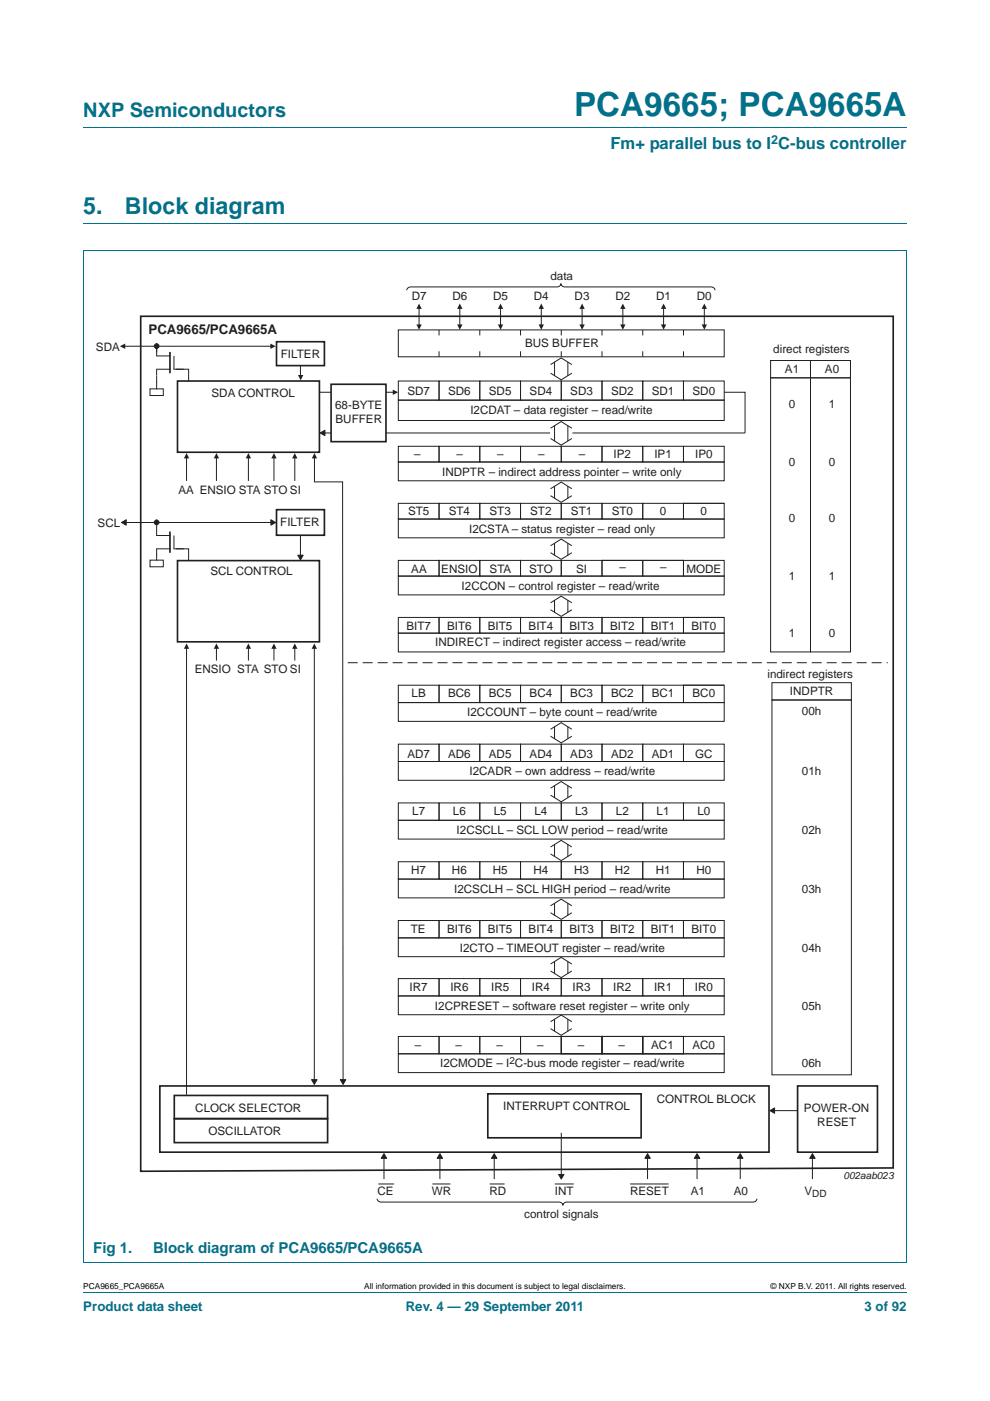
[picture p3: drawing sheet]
<svg xmlns="http://www.w3.org/2000/svg" width="210mm" height="297mm" viewBox="0 0 210 297" stroke-linecap="round" stroke-linejoin="round" font-family="sans-serif">
<path d="M17.7 27h174.6M17.6 53.1h174.7M17.7 47.4h174.6M17.7 53.1v214.6M192.3 53.1v214.6M17.6 267.8h174.7M17.7 273.9h174.6" fill="none" stroke="#00718a" stroke-width=".21"/>
<path d="M37.3 78.3h2.7v2.5M84.5 69.9h69.1v5.7h-69.1zM67.7 83.2h16.1M84.5 80.8h8.6v4h-8.6zM84.5 84.8h69.1v4.4h-69.1zM93.1 80.8h8.7v4h-8.7zM101.8 80.8h8.6v4h-8.6zM110.4 80.8h8.6v4h-8.6zM119 80.8h8.7v4h-8.7zM127.7 80.8h8.6v4h-8.6zM136.3 80.8h8.7v4h-8.7zM145 80.8h8.6v4h-8.6z" fill="none" stroke="#231f20" stroke-width=".21"/>
<path d="M67.9 91.8l1-.6v1.2z" fill="#231f20"/>
<path d="M33.2 74.8v.7M33.2 78.3v1.3M67.9 91.8l1-.6v1.2z" fill="none" stroke="#231f20" stroke-width=".21"/>
<circle cx="33.2" cy="73.4" r=".5" fill="#231f20"/>
<g fill="none" stroke="#231f20" stroke-width=".21">
<path d="M25.8 73.4h32.1M33.2 73.4v1.4M63.7 77.5v2.6M93.1 69.9v1.2M93.1 74.5v1.1M101.8 69.9v1.2M101.8 74.5v1.1M110.4 69.9v1.2M110.4 74.5v1.1M119 69.9v1.2M119 74.5v1.1M127.7 69.9v1.2"/>
<path d="M127.7 74.5v1.1M136.3 69.9v1.2M136.3 74.5v1.1M145 69.9v1.2M145 74.5v1.1M39.6 96.6v5.4M45.9 96.6v5.4M52.7 96.6v5.4M58.1 96.6v5.4M62.5 96.6v5.4M68.5 91.8h48.2M153.6 83.2h4.4v8.6h-36.6"/>
<path d="M33.2 116.4v1.3M72.7 102.2l.1 126.9"/>
<circle cx="33.2" cy="73.4" r=".5"/>
</g>
<path d="M29.8 67.1h159.7v180.5l-159.7 .7zM58.6 72.5h10.2v5h-10.2zM37.6 80.8h30.1v15.1h-30.1z" fill="none" stroke="#231f20" stroke-width=".35"/>
<circle cx="33.2" cy="110.8" r=".5" fill="#231f20"/>
<g fill="none" stroke="#231f20" stroke-width=".21">
<path d="M63.7 113.5v4.7M45.9 136.8v3.2M52.7 136.8v3.2M58.1 136.8v3.2M62.5 136.8v3.2M66.7 136.8v92.5"/>
<circle cx="33.2" cy="110.8" r=".5"/>
</g>
<path d="M37.6 118.9h30.1v17.2h-30.1zM58.6 108.1h10.2v5.4h-10.2z" fill="none" stroke="#231f20" stroke-width=".35"/>
<path d="M63.2 117.7h1.1l-.6 1z" fill="#231f20"/>
<path d="M25.8 110.8h32.5M63.2 117.7h1.1l-.6 1z" fill="none" stroke="#231f20" stroke-width=".21"/>
<path d="M57.4 110.2l1 .6-.9 .5z" fill="#231f20"/>
<path d="M33.2 110.4v3.1M37.3 116.4h2.7v2.5M57.4 110.2l1 .6-.9 .5z" fill="none" stroke="#231f20" stroke-width=".21"/>
<path d="M25.8 110.8l1-.6v1.1z" fill="#231f20"/>
<g fill="none" stroke="#231f20" stroke-width=".21">
<path d="M84.5 94.6h8.6v3.4h-8.6zM84.5 98h69.1v3.9h-69.1zM93.1 94.6h8.7v3.4h-8.7zM101.8 94.6h8.6v3.4h-8.6zM110.4 94.6h8.6v3.4h-8.6zM119 94.6h8.7v3.4h-8.7zM127.7 94.6h8.6v3.4h-8.6zM136.3 94.6h8.7v3.4h-8.7zM145 94.6h8.6v3.4h-8.6zM25.8 110.8l1-.6v1.1zM84.5 106.7h8.6v3.3h-8.6zM84.5 110h69.1v4h-69.1z"/>
<path d="M84.5 118.8h8.6v3.3h-8.6zM93.1 106.7h8.7v3.3h-8.7zM93.1 118.8h8.7v3.3h-8.7zM101.8 106.7h8.6v3.3h-8.6zM101.8 118.8h8.6v3.3h-8.6zM110.4 106.7h8.6v3.3h-8.6zM110.4 118.8h8.6v3.3h-8.6zM119 106.7h8.7v3.3h-8.7zM119 118.8h8.7v3.3h-8.7zM127.7 118.8h8.6v3.3h-8.6zM127.7 106.7h8.6v3.3h-8.6zM136.3 106.7h8.7v3.3h-8.7z"/>
<path d="M136.3 118.8h8.7v3.3h-8.7zM145 118.8h8.6v3.3h-8.6zM145 106.7h8.6v3.3h-8.6zM145 106.7h8.6M84.5 122.1h69.1v4h-69.1z"/>
</g>
<path d="M33.9 230.2h129.2v14.1h-129.2z" fill="none" stroke="#231f20" stroke-width=".35"/>
<path d="M72.2 228.9h1.1l-.5 1z" fill="#231f20"/>
<path d="M72.2 228.9h1.1l-.5 1z" fill="none" stroke="#231f20" stroke-width=".21"/>
<path d="M66.1 228.9h1.1l-.5 1z" fill="#231f20"/>
<path d="M163.4 76.4h8.5v3.7h-8.5zM171.9 76.4h8.5v3.7h-8.5zM163.4 80.1h8.5v58.1h-8.5zM171.9 80.1h8.5v58.1h-8.5zM39.6 136.8v95.3M66.1 228.9h1.1l-.5 1zM119 240.2v8.7" fill="none" stroke="#231f20" stroke-width=".21"/>
<path d="M37 232.3h32.5v4.9h-32.5zM37 237.2h32.5v5.1h-32.5zM103.5 231.9h32.5v9.3h-32.5z" fill="none" stroke="#231f20" stroke-width=".35"/>
<path d="M118.5 249h1.1l-.6 1z" fill="#231f20"/>
<path d="M163.8 235.5h5.4M118.5 249h1.1l-.6 1zM157 245.3v4.7" fill="none" stroke="#231f20" stroke-width=".21"/>
<path d="M169.2 230.2h16.9v14.1h-16.9z" fill="none" stroke="#231f20" stroke-width=".35"/>
<path d="M157 244.6l.6 1h-1.2z" fill="#231f20"/>
<path d="M147.8 245.3v4.7M157 244.6l.6 1h-1.2z" fill="none" stroke="#231f20" stroke-width=".21"/>
<path d="M147.8 244.6l.6 1h-1.1z" fill="#231f20"/>
<path d="M137.3 245.3v4.7M147.8 244.6l.6 1h-1.1z" fill="none" stroke="#231f20" stroke-width=".21"/>
<path d="M137.3 244.6l.6 1h-1.1z" fill="#231f20"/>
<path d="M104.8 245.3v4.7M137.3 244.6l.6 1h-1.1z" fill="none" stroke="#231f20" stroke-width=".21"/>
<path d="M104.8 244.6l.6 1h-1.2z" fill="#231f20"/>
<path d="M93.3 245.3v4.7M104.8 244.6l.6 1h-1.2z" fill="none" stroke="#231f20" stroke-width=".21"/>
<path d="M93.3 244.6l.6 1h-1.2z" fill="#231f20"/>
<path d="M81.4 245.3v4.7M93.3 244.6l.6 1h-1.2z" fill="none" stroke="#231f20" stroke-width=".21"/>
<path d="M81.4 244.6l.6 1h-1.1z" fill="#231f20"/>
<path d="M81.4 244.6l.6 1h-1.1zM172.3 245.3v4.7" fill="none" stroke="#231f20" stroke-width=".21"/>
<path d="M172.3 244.6l.6 1h-1.1z" fill="#231f20"/>
<g fill="none" stroke="#231f20" stroke-width=".21">
<path d="M33.2 73.4v1.4M33.2 79.7v1.3M33.2 75.5h2.8M33.2 78.3h2.8M36.9 75.5v2.8h2M88.9 65.1v4.1M97.5 65.1v4.1M106.2 65.1v4.1M114.8 65.1v4.1M123.5 65.1v4.1M132.1 65.1v4.1M140.7 65.1v4.1"/>
<path d="M149.4 65.1v4.1M33.2 113.5h2.8M33.2 116.4h2.8M36.9 113.5v2.9h2M172.3 244.6l.6 1h-1.1z"/>
</g>
<path d="M36 74.6v4.5M36 112.7v4.5" fill="none" stroke="#231f20" stroke-width=".35"/>
<path d="M88.9 64.4l.5 1.1h-1.1z" fill="#231f20"/>
<path d="M86.3 61.5a.79 .79 0 0 1 .8-.7h31a.79 .79 0 0 0 .9-.7 .79 .79 0 0 0 .8 .7h31a.79 .79 0 0 1 .9 .7M31.8 82.4h2.8v1.5h-2.8zM33.2 81v1.4M31.8 118.8h2.8v1.4h-2.8zM33.2 117.7v1.1M80 254.2a.79 .79 0 0 0 .8 .7h37.7a.79 .79 0 0 1 .9 .7 .79 .79 0 0 1 .8-.7h39.5a.79 .79 0 0 0 .8-.7" fill="none" stroke="#231f20" stroke-width=".21"/>
<g fill="#231f20">
<path d="M97.5 64.4l.6 1.1h-1.1z"/>
<path d="M106.2 64.4l.5 1.1h-1.1z"/>
<path d="M114.8 64.4l.6 1.1h-1.2z"/>
<path d="M123.5 64.4l.5 1.1h-1.1z"/>
<path d="M132.1 64.4l.6 1.1h-1.2z"/>
<path d="M140.7 64.4l.6 1.1h-1.1z"/>
<path d="M149.4 64.4l.6 1.1h-1.2z"/>
<path d="M88.3 68.8h1.1l-.5 1.1z"/>
<path d="M97 68.8h1.1l-.6 1.1z"/>
<path d="M105.6 68.8h1.1l-.5 1.1z"/>
<path d="M114.2 68.8h1.2l-.6 1.1z"/>
<path d="M122.9 68.8h1.1l-.5 1.1z"/>
<path d="M131.5 68.8h1.2l-.6 1.1z"/>
<path d="M140.2 68.8h1.1l-.6 1.1z"/>
<path d="M148.8 68.8h1.2l-.6 1.1z"/>
<path d="M63.2 79.5h1.1l-.5 1.1z"/>
<path d="M57.3 72.8l1.2 .6-1.2 .6z"/>
<path d="M83.3 82.6l1.1 .6-1.1 .5z"/>
<path d="M25.4 73.4l1.2-.6v1.2z"/>
<path d="M39.6 96.1l.5 1.1h-1.1z"/>
<path d="M45.9 96.1l.6 1.1h-1.2z"/>
<path d="M52.7 96.1l.6 1.1h-1.2z"/>
<path d="M58.1 96.1l.6 1.1h-1.2z"/>
<path d="M62.5 96.1l.6 1.1h-1.1z"/>
<path d="M39.6 136.4l.5 1.2h-1.1z"/>
<path d="M45.9 136.4l.6 1.2h-1.2z"/>
<path d="M52.7 136.4l.6 1.2h-1.2z"/>
<path d="M58.1 136.4l.6 1.2h-1.2z"/>
<path d="M62.5 136.4l.6 1.2h-1.1z"/>
<path d="M66.7 136.4l.5 1.2h-1.1z"/>
</g>
<g fill="none" stroke="#231f20" stroke-width=".21">
<path d="M116.8 79.1l2.2 1.4 2.3-1.4M116.8 77.3l2.2-1.4 2.3 1.4M117.6 76.7v3M120.4 76.7v3M116.8 93l2.2 1.4 2.3-1.4M116.8 90.8l2.2-1.4 2.3 1.4M117.6 90.2v3.3M120.4 90.2v3.3M116.8 117.2l2.2 1.4 2.3-1.4M116.8 115.7l2.2-1.4 2.3 1.4M116.8 105.1l2.2 1.4 2.3-1.4M116.8 103.6l2.2-1.4 2.3 1.4"/>
<path d="M117.6 115.1v2.6M117.6 103.1v2.6M120.4 115.1v2.6M120.4 103.1v2.6M84.5 130.9h8.6v3.3h-8.6zM84.5 134.2h69.1v4h-69.1zM93.1 130.9h8.7v3.3h-8.7zM101.8 130.9h8.6v3.3h-8.6zM110.4 130.9h8.6v3.3h-8.6zM116.8 129.3l2.2 1.4 2.3-1.4M116.8 127.8l2.2-1.4 2.3 1.4M117.6 127.2v2.6"/>
<path d="M119 130.9h8.7v3.3h-8.7zM120.4 127.2v2.6M127.7 130.9h8.6v3.3h-8.6zM136.3 130.9h8.7v3.3h-8.7zM145 130.9h8.6v3.3h-8.6zM145 130.9h8.6M84.5 157.8h8.6v3.7h-8.6zM84.5 145.3h8.6v3.7h-8.6zM84.5 149h69.1v3.9h-69.1zM93.1 157.8h8.7v3.7h-8.7zM93.1 145.3h8.7v3.7h-8.7zM101.8 145.3h8.6v3.7h-8.6z"/>
<path d="M101.8 157.8h8.6v3.7h-8.6zM110.4 157.8h8.6v3.7h-8.6zM110.4 145.3h8.6v3.7h-8.6zM116.8 156.1l2.2 1.4 2.3-1.4M116.8 154.6l2.2-1.4 2.3 1.4M117.6 154.1v2.6M119 157.8h8.7v3.7h-8.7zM119 145.3h8.7v3.7h-8.7zM120.4 154.1v2.6M127.7 145.3h8.6v3.7h-8.6zM127.7 157.8h8.6v3.7h-8.6zM136.3 145.3h8.7v3.7h-8.7z"/>
<path d="M136.3 157.8h8.7v3.7h-8.7zM145 145.3h8.6v3.7h-8.6zM145 145.3h8.6M145 157.8h8.6v3.7h-8.6zM163.7 148.4h16.9v79.5h-16.9zM163.7 144.7h16.9v3.7h-16.9zM84.5 161.5h69.1v3.9h-69.1zM84.5 170.2h8.6v3.7h-8.6zM84.5 173.9h69.1v4h-69.1zM93.1 170.2h8.7v3.7h-8.7zM101.8 170.2h8.6v3.7h-8.6zM110.4 170.2h8.6v3.7h-8.6z"/>
<path d="M116.8 168.6l2.2 1.4 2.3-1.4M116.8 167.1l2.2-1.4 2.3 1.4M116.8 179.6l2.2-1.4 2.3 1.4M117.6 166.6v2.6M117.6 179v2.6M119 170.2h8.7v3.7h-8.7zM120.4 166.6v2.6M120.4 179v2.6M127.7 170.2h8.6v3.7h-8.6zM136.3 170.2h8.7v3.7h-8.7zM145 170.2h8.6v3.7h-8.6zM84.5 182.7h8.6v3.7h-8.6z"/>
<path d="M84.5 186.4h69.1v4h-69.1zM84.5 195.2h8.6v3.6h-8.6zM93.1 182.7h8.7v3.7h-8.7zM93.1 195.2h8.7v3.6h-8.7zM101.8 182.7h8.6v3.7h-8.6zM101.8 195.2h8.6v3.6h-8.6zM110.4 182.7h8.6v3.7h-8.6zM110.4 195.2h8.6v3.6h-8.6zM116.8 193.5l2.2 1.4 2.3-1.4M116.8 192l2.2-1.4 2.3 1.4M116.8 181.1l2.2 1.4 2.3-1.4M117.6 191.5v2.6"/>
<path d="M119 195.2h8.7v3.6h-8.7zM119 182.7h8.7v3.7h-8.7zM120.4 191.5v2.6M127.7 195.2h8.6v3.6h-8.6zM127.7 182.7h8.6v3.7h-8.6zM136.3 195.2h8.7v3.6h-8.7zM136.3 182.7h8.7v3.7h-8.7zM145 195.2h8.6v3.6h-8.6zM145 182.7h8.6v3.7h-8.6zM84.5 207.5h8.6v3.7h-8.6zM84.5 211.2h69.1v3.9h-69.1zM93.1 207.5h8.7v3.7h-8.7z"/>
<path d="M101.8 207.5h8.6v3.7h-8.6zM110.4 207.5h8.6v3.7h-8.6zM116.8 205.9l2.2 1.4 2.3-1.4M116.8 204.4l2.2-1.4 2.3 1.4M117.6 203.8v2.6M119 207.5h8.7v3.7h-8.7zM120.4 203.8v2.6M127.7 207.5h8.6v3.7h-8.6zM136.3 207.5h8.7v3.7h-8.7zM145 207.5h8.6v3.7h-8.6zM80.3 251h3.3M91.7 251h3.8"/>
<path d="M103.9 251h3.1M117.7 251h4M133.7 251h8.1"/>
</g>
<path d="M73.8 140.5h114.5" fill="none" stroke="#231f20" stroke-width=".21" stroke-dasharray="2.1 1.1" stroke-linecap="butt"/>
<path d="M163.3 235.5l1-.6v1.1z" fill="#231f20"/>
<g fill="none" stroke="#231f20" stroke-width=".21">
<path d="M127.7 118.8h17.3M84.5 198.9h69.1v3.9h-69.1zM84.5 219.7h8.6v3.7h-8.6zM93.1 219.7h8.7v3.7h-8.7zM101.8 219.7h8.6v3.7h-8.6zM110.4 219.7h8.6v3.7h-8.6zM116.8 218.1l2.2 1.4 2.3-1.4M116.8 216.6l2.2-1.4 2.3 1.4M117.6 216.1v2.6M119 219.7h8.7v3.7h-8.7zM120.4 216.1v2.6M127.7 219.7h8.6v3.7h-8.6z"/>
<path d="M136.3 219.7h8.7v3.7h-8.7zM145 219.7h8.6v3.7h-8.6zM84.5 223.4h69.1v4h-69.1zM163.3 235.5l1-.6v1.1z"/>
</g>
<path d="M70.2 81.5h11.7v12.1h-11.7z" fill="#fff"/>
<path d="M70.2 81.5h11.7v12.1h-11.7z" fill="none" stroke="#231f20" stroke-width=".35"/>
<path d="M66.7 96.6v5.6h6" fill="none" stroke="#231f20" stroke-width=".21"/>
<path d="M66.7 96.1l.6 1.1h-1.2z" fill="#231f20"/>
<text font-size="7" fill="#00718a" x="121.8" y="24.6">PCA9665; PCA9665A</text>
<g font-size="4.9" fill="#00718a">
<text x="17.7" y="45.4">5.</text>
<text x="26.5" y="45.4">Block diagram</text>
</g>
<text font-size="4.2" fill="#00718a" x="17.7" y="24.9">NXP Semiconductors</text>
<text font-size="3.5" fill="#00718a" x="129.5" y="31.6">Fm+ parallel bus to I C-bus controller</text>
<g font-size="3.2" fill="#00718a">
<text x="19.8" y="265.6">Fig 1.</text>
<text x="32.5" y="265.6">Block diagram of PCA9665/PCA9665A</text>
</g>
<text font-size="2.8" fill="#231f20" x="31.5" y="70.8">PCA9665/PCA9665A</text>
<g font-size="2.8" fill="#00718a">
<text x="17.7" y="277.9">Product data sheet</text>
<text x="86" y="277.9">Rev. 4 — 29 September 2011</text>
<text x="183.4" y="277.9">3 of 92</text>
</g>
<text font-size="2.6" fill="#00718a" x="163.6" y="30.5">2</text>
<g font-size="2.5" fill="#231f20">
<text x="116.7" y="59.4">data</text>
<text x="87.3" y="63.7">D7</text>
<text x="96" y="63.7">D6</text>
<text x="104.6" y="63.7">D5</text>
<text x="113.2" y="63.7">D4</text>
<text x="121.9" y="63.7">D3</text>
<text x="130.5" y="63.7">D2</text>
<text x="139.2" y="63.7">D1</text>
<text x="147.8" y="63.7">D0</text>
<text x="20.3" y="74.4">SDA</text>
<text x="59.6" y="76">FILTER</text>
<text x="111.4" y="73.6">BUS BUFFER</text>
<text x="164" y="74.9">direct registers</text>
<text x="86.4" y="83.7">SD7</text>
<text x="95" y="83.7">SD6</text>
<text x="103.7" y="83.7">SD5</text>
<text x="112.3" y="83.7">SD4</text>
<text x="121" y="83.7">SD3</text>
<text x="129.6" y="83.7">SD2</text>
<text x="138.2" y="83.7">SD1</text>
<text x="146.9" y="83.7">SD0</text>
<text x="166.5" y="79.1">A1</text>
<text x="175" y="79.1">A0</text>
<text x="44.9" y="84.1">SDA CONTROL</text>
<text x="71.1" y="86.6">68-BYTE</text>
<text x="71.2" y="89.6">BUFFER</text>
<text x="99.8" y="87.9">I2CDAT – data register – read/write</text>
<text x="167.3" y="86.6">0</text>
<text x="175.8" y="86.6">1</text>
<text x="87.8" y="97.2">–</text>
<text x="93.8" y="101">INDPTR – indirect address pointer – write only</text>
<text x="96.8" y="97.2">–</text>
<text x="105.5" y="97.2">–</text>
<text x="114.1" y="97.2">–</text>
<text x="122.8" y="97.2">–</text>
<text x="130.2" y="97.2">IP2</text>
<text x="138.8" y="97.2">IP1</text>
<text x="147.4" y="97.2">IP0</text>
<text x="167.3" y="98.7">0</text>
<text x="175.8" y="98.7">0</text>
<text x="37.9" y="104.7">AA ENSIO STA STO SI</text>
<text x="20.7" y="111.8">SCL</text>
<text x="59.4" y="111.6">FILTER</text>
<text x="86.5" y="109.3">ST5</text>
<text x="95.2" y="109.3">ST4</text>
<text x="99.5" y="113.1">I2CSTA – status register – read only</text>
<text x="103.8" y="109.3">ST3</text>
<text x="112.5" y="109.3">ST2</text>
<text x="121.1" y="109.3">ST1</text>
<text x="129.7" y="109.3">ST0</text>
<text x="140" y="109.3">0</text>
<text x="148.6" y="109.3">0</text>
<text x="167.3" y="110.6">0</text>
<text x="175.8" y="110.6">0</text>
<text x="44.6" y="121.8">SCL CONTROL</text>
<text x="87.2" y="121.4">AA</text>
<text x="93.6" y="121.4">ENSIO</text>
<text x="97.9" y="125.2">I2CCON – control register – read/write</text>
<text x="103.8" y="121.4">STA</text>
<text x="112.2" y="121.4">STO</text>
<text x="122.2" y="121.4">SI</text>
<text x="131.4" y="121">–</text>
<text x="140" y="121">–</text>
<text x="145.6" y="121.4">MODE</text>
<text x="167.3" y="123">1</text>
<text x="175.8" y="123">1</text>
<text x="86.2" y="133.5">BIT7</text>
<text x="92.3" y="136.9">INDIRECT – indirect register access – read/write</text>
<text x="94.8" y="133.5">BIT6</text>
<text x="103.5" y="133.5">BIT5</text>
<text x="112.1" y="133.5">BIT4</text>
<text x="120.8" y="133.5">BIT3</text>
<text x="129.4" y="133.5">BIT2</text>
<text x="138" y="133.5">BIT1</text>
<text x="146.7" y="133.5">BIT0</text>
<text x="167.3" y="135">1</text>
<text x="175.8" y="135">0</text>
<text x="41.3" y="142.8">ENSIO STA STO SI</text>
<text x="162.8" y="143.7">indirect registers</text>
<text x="87.3" y="147.9">LB</text>
<text x="95" y="147.9">BC6</text>
<text x="103.7" y="147.9">BC5</text>
<text x="112.3" y="147.9">BC4</text>
<text x="121" y="147.9">BC3</text>
<text x="129.6" y="147.9">BC2</text>
<text x="138.2" y="147.9">BC1</text>
<text x="146.9" y="147.9">BC0</text>
<text x="167.6" y="147.4">INDPTR</text>
<text x="99.1" y="151.9">I2CCOUNT – byte count – read/write</text>
<text x="170.1" y="151.5">00h</text>
<text x="86.4" y="160.7">AD7</text>
<text x="95" y="160.7">AD6</text>
<text x="103.7" y="160.7">AD5</text>
<text x="112.3" y="160.7">AD4</text>
<text x="121" y="160.7">AD3</text>
<text x="129.6" y="160.7">AD2</text>
<text x="138.2" y="160.7">AD1</text>
<text x="147.4" y="160.7">GC</text>
<text x="99.6" y="164.4">I2CADR – own address – read/write</text>
<text x="170.1" y="164.4">01h</text>
<text x="87.4" y="172.8">L7</text>
<text x="96.1" y="172.8">L6</text>
<text x="104.7" y="172.8">L5</text>
<text x="113.4" y="172.8">L4</text>
<text x="122" y="172.8">L3</text>
<text x="130.6" y="172.8">L2</text>
<text x="139.3" y="172.8">L1</text>
<text x="147.9" y="172.8">L0</text>
<text x="96.9" y="176.8">I2CSCLL – SCL LOW period – read/write</text>
<text x="170.1" y="176.8">02h</text>
<text x="87.2" y="185.4">H7</text>
<text x="95.9" y="185.4">H6</text>
<text x="104.5" y="185.4">H5</text>
<text x="113.1" y="185.4">H4</text>
<text x="121.8" y="185.4">H3</text>
<text x="130.4" y="185.4">H2</text>
<text x="139.1" y="185.4">H1</text>
<text x="147.7" y="185.4">H0</text>
<text x="96.3" y="189.3">I2CSCLH – SCL HIGH period – read/write</text>
<text x="170.1" y="189.3">03h</text>
<text x="87.1" y="197.7">TE</text>
<text x="94.8" y="197.7">BIT6</text>
<text x="103.5" y="197.7">BIT5</text>
<text x="112.1" y="197.7">BIT4</text>
<text x="120.8" y="197.7">BIT3</text>
<text x="129.4" y="197.7">BIT2</text>
<text x="138" y="197.7">BIT1</text>
<text x="146.7" y="197.7">BIT0</text>
<text x="97.5" y="201.8">I2CTO – TIMEOUT register – read/write</text>
<text x="170.1" y="201.8">04h</text>
<text x="86.9" y="210.1">IR7</text>
<text x="92.3" y="214.1">I2CPRESET – software reset register – write only</text>
<text x="95.5" y="210.1">IR6</text>
<text x="104.2" y="210.1">IR5</text>
<text x="112.8" y="210.1">IR4</text>
<text x="121.4" y="210.1">IR3</text>
<text x="130.1" y="210.1">IR2</text>
<text x="138.7" y="210.1">IR1</text>
<text x="147.4" y="210.1">IR0</text>
<text x="170.1" y="214.1">05h</text>
<text x="88" y="222.3">–</text>
<text x="93.4" y="226.3">I2CMODE – I C-bus mode register – read/write</text>
<text x="96.6" y="222.3">–</text>
<text x="105.3" y="222.3">–</text>
<text x="113.9" y="222.3">–</text>
<text x="122.6" y="222.3">–</text>
<text x="131.2" y="222.3">–</text>
<text x="138.1" y="222.3">AC1</text>
<text x="146.8" y="222.3">AC0</text>
<text x="170.1" y="226.3">06h</text>
<text x="139.3" y="233.9">CONTROL BLOCK</text>
<text x="41.4" y="235.8">CLOCK SELECTOR</text>
<text x="106.8" y="235.4">INTERRUPT CONTROL</text>
<text x="170.5" y="235.8">POWER-ON</text>
<text x="173.4" y="238.7">RESET</text>
<text x="44.2" y="240.6">OSCILLATOR</text>
<text x="80.1" y="253.3">CE</text>
<text x="91.6" y="253.3">WR</text>
<text x="103.8" y="253.3">RD</text>
<text x="117.7" y="253.3">INT</text>
<text x="133.6" y="253.3">RESET</text>
<text x="146.5" y="253.3">A1</text>
<text x="155.7" y="253.3">A0</text>
<text x="170.6" y="253.3">V</text>
<text x="111.2" y="258.1">control signals</text>
</g>
<g font-size="2.1" fill="#231f20">
<text x="108" y="225.6">2</text>
<text x="178.9" y="249.9">002aab023</text>
<text x="172.3" y="253.8">DD</text>
</g>
<g font-size="1.8">
<text x="17.7" y="273.3">PCA9665_PCA9665A</text>
<text x="77.2" y="273.3">All information provided in this document is subject to legal disclaimers.</text>
<text x="163.4" y="273.3">© NXP B.V. 2011. All rights reserved.</text>
</g>
</svg>
